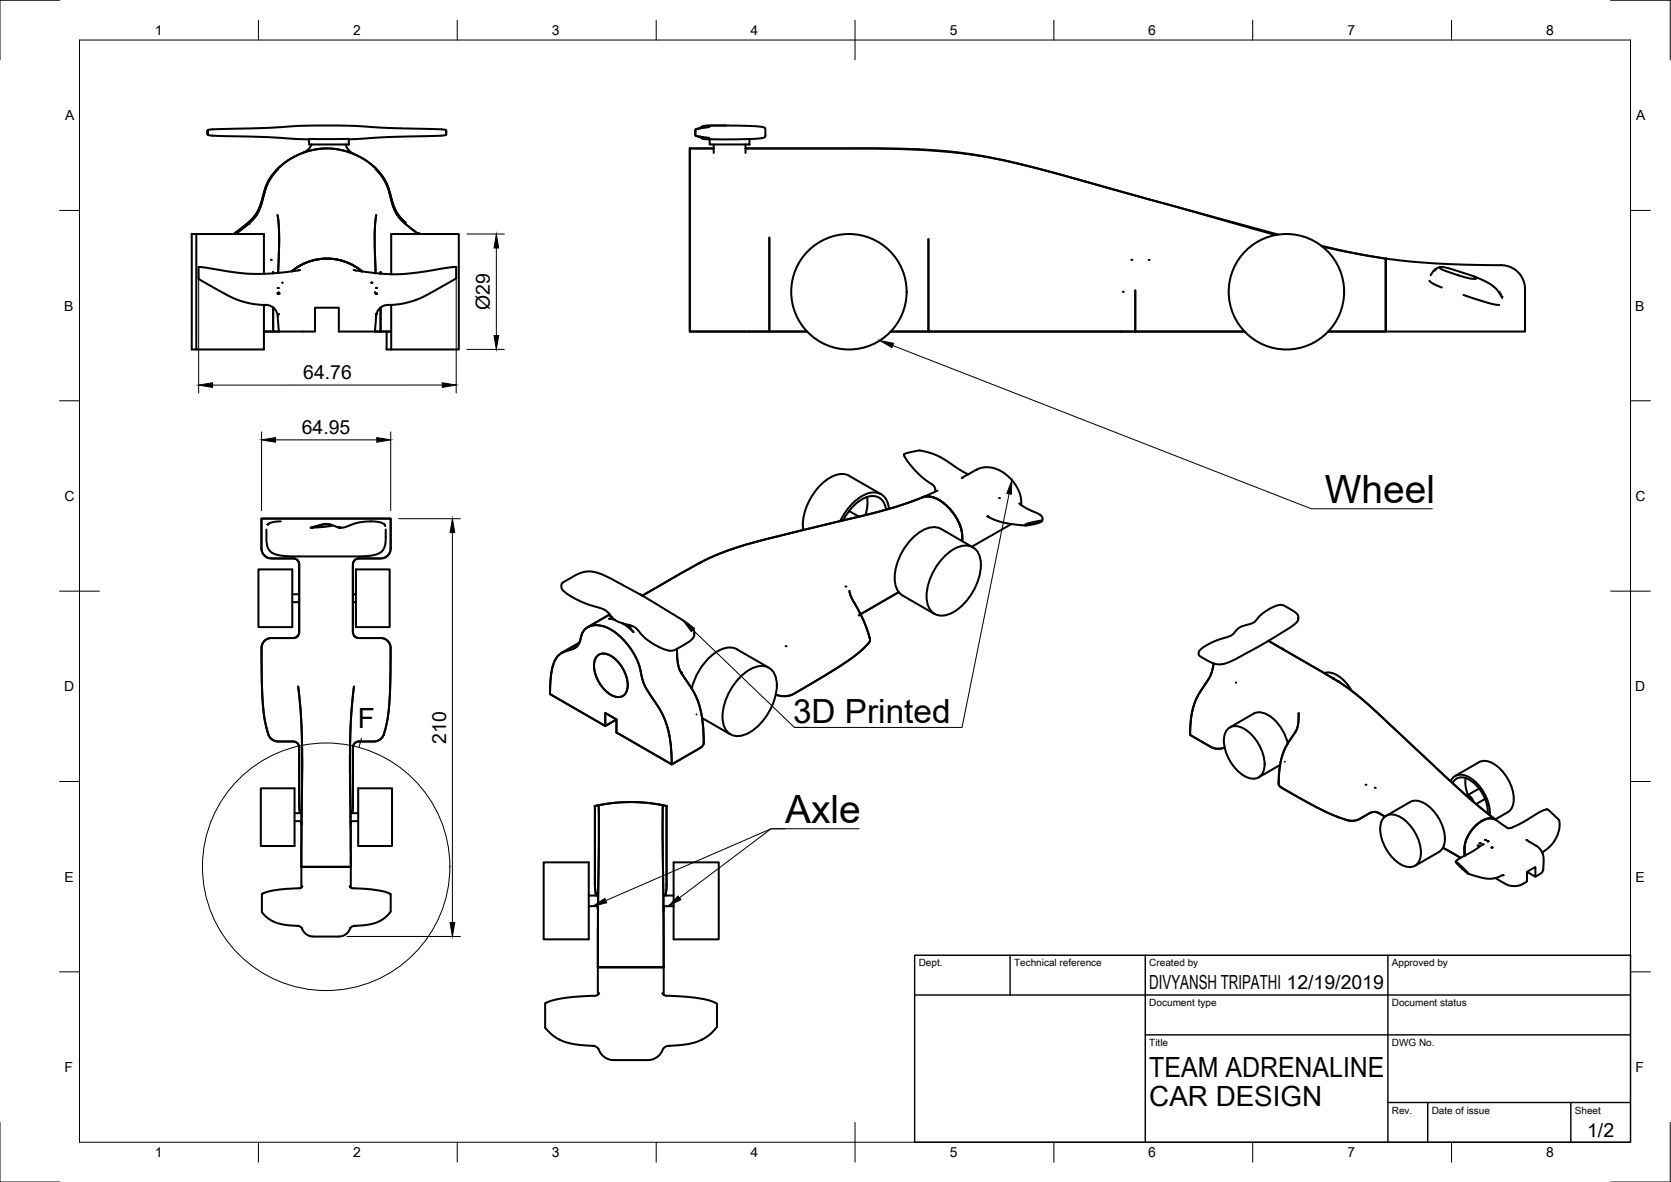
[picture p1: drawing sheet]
<svg xmlns="http://www.w3.org/2000/svg" width="420mm" height="297mm" viewBox="0 0 420 297" stroke-linecap="round" stroke-linejoin="round" font-family="sans-serif">
<!-- layer: Visible -->
<g fill="none" stroke="#000" stroke-width=".51">
<path d="M52.2 33.7l.2 .3 1.2 .1 13.5 .3 10.6 .6M52.2 32.8l.2-.2 1-.1 13-.3 12.6-.7 9.5 .1 9.5 .6 13 .3 1.2 .3v.9v-.9M52.2 32.8v.9zM77.7 34.9h10v1.4h-10zM78.4 36.3a4 4 0 0 1-2.3 2.1M86.9 36.3a4.1 4.1 0 0 0 2.2 2.5M112.2 33.7l-.3 .3-1.5 .1-12.5 .3-10.2 .6M176.8 31.7l7.8-.1a30.7 30.7 0 0 1 7.6 .5l.2 .3v1.6a.55 .55 0 0 1-.6 .7l-3.4 .3M178.4 31.9l-3.5 .6-.1 1.4a3.8 3.8 0 0 0 2.4 .6l1.2 .2M178.4 35l10-.1v1.4h-10zM179.5 37.3h-6.1v46h20v-23.6M179.5 36.3v2.1"/>
<path d="M182.6 31.5l-4.3 .1-2 .3a1.23 1.23 0 0 1-1.3 .6l-.2 .1v1a.7 .7 0 0 0 .3 .7 .7 .7 0 0 0 .8 0h.1a1.57 1.57 0 0 0 1.7 .7h.7M187.5 36.3v2.1M49.4 58.8h-1.2v29h1.2M69.8 54l.4 5.3-.3 9.3M69.9 42.5l-1.2 1.3a14.5 14.5 0 0 0-2.8 7 11 11 0 0 1-5 6.8l-1.7 1.2M94.4 42.4l1.2 1.4a14.1 14.1 0 0 1 2.9 7 10.9 10.9 0 0 0 5 6.8l1.7 1.2M94.6 54l-.4 5.8 .2 8.9M102 56l-1.7-1.8-.9-1.5-1.7-5.3-1-2.3-1.2-1.7-1.4-1.4a17.3 17.3 0 0 0-27 4.2l-1.6 5.3-1.3 2.6-1.8 1.9-3.6 2.8M105.3 58.6l.3 .2M321.4 59l-43.2-11.9a291 291 0 0 0-30-7.7 155.4 155.4 0 0 0-30.9-2.1h-29.8h25.4a191.2 191.2 0 0 1 35.1 2.1 389.9 389.9 0 0 1 36 9.3l36.8 10.4M66.4 68.8v-10h-17v29h17v-11.2M68.7 77.3v6h-2.3"/>
<path d="M68.7 68.3v.4M70.1 73.5h.1M71 71h.1M73.4 68.2a13.7 13.7 0 0 1 17.6 0M75.5 67.8a56.3 56.3 0 0 1-23.4-.5l-2.2-.2v3l7.9 4.4a22.9 22.9 0 0 0 9.9 2.3 3.4 3.4 0 0 1 2.2 3.7l.2 2.8M88.9 67.8l.2 .1a51.2 51.2 0 0 0 22.1-.4 7 7 0 0 1 3.5-.3v2.7l-8.1 4.6a22.9 22.9 0 0 1-9.9 2.3 3.3 3.3 0 0 0-2.2 3.7l-.2 2.8M94.3 73.5h.1M94.6 73.6h.1M95.7 77.3v6h-1.4M95.7 68.3v.5M98.4 68.9v-10.1h17v29h-17M98.4 76.6v11.2"/>
<path d="M233.4 60.1v23.2h48.5h-48.5zM285.5 73v10.3h-3.6M332.2 61.8l8.1 1.8 8.1 1.4M332.5 62l9.9 2 6 1M348.4 65v18.3h-14.5M348.4 65a218.9 218.9 0 0 0 30 1.7 6.6 6.6 0 0 1 5.1 7.7v8.9h-35.1zM359.4 70.6l.8 .6 2.3 1M362.1 67.2a4.5 4.5 0 0 1 3.1 .5l4.3 1.4a2.21 2.21 0 0 1 1.7 .8l-1 .2-3-.8-4.5-1.5-.6-.4zM362.4 67.1l-.6 .1a3.9 3.9 0 0 0-2.1 2M368 74.1l6.5 2.1 2.5 .4M370.5 69.4a12.6 12.6 0 0 1 6.1 3.7l1.1 1.8M68.7 83.3h1.4"/>
<path d="M70.1 83.3h9.1v-6h6v6h9.1M95.7 83.3h2.7M97.2 83.3v4.5h1.2M193.4 83.3h9.5M223.9 83.3h9.5M285.5 83.3h27.4M243.4 119.2l-2.3-1.3-2.8-1.9a14.4 14.4 0 0 0-7.6-2.7l-2.8 .6a.53 .53 0 0 0-.6 .3 .53 .53 0 0 0 .2 .6l2.7 3.6 3.1 2.7a2.53 2.53 0 0 1 1.9 2l-.1 .5M245.3 118.1l-3.4 2M245.4 118.1a7.5 7.5 0 0 1 9.1 2.6 8.5 8.5 0 0 1 2.3 6.3M67 133.1l.1 3.9 .4 .9 .5 .7 .6 .5 1.3 .4 4 .3h16.1l3-.1 1.5-.3 1.3-.6 .9-1.3 .3-1.8v-2.6M67.3 131.8l-.2 .3 .5-.5zM70.6 131l-1.8 .2-1.2 .4"/>
<path d="M78.1 132.6h.3zM78.1 132.6l3.2-.8h1.4l.7 .2-1.1 .3zM78.4 132.6l3.5-.9 1 .1 2.7 .8M85.6 132.6l-.7-.1 .9 .1M96.4 131.6l.5 .5zM96.4 131.6l-2-.5h-2.9l-2.2 .4-3 1.1h-.7M213.5 128.4l2.5 1.4M218 124.9l.1 2.5-.5 2M221.5 124.2l-8-4.6a5.8 5.8 0 0 0-6.3 1.5 14.7 14.7 0 0 0-5.2 12.1M222.8 128.1a3.5 3.5 0 0 0-5.1-3.1 11.8 11.8 0 0 0-5.7 5.8M223.5 127.9a3.9 3.9 0 0 0-5.7-3.7 13.4 13.4 0 0 0-6.5 6.7M232 125a5.9 5.9 0 0 1 5.7 1.8 10.9 10.9 0 0 1 4.2 9.2"/>
<path d="M232 125a152.4 152.4 0 0 1-23.7 6.7l-15.8 3.8a64 64 0 0 0-17.6 6.6l-13.4 7.6M235.7 123.3l-3.7 1.7M244.6 137.5l-8-4.6a5.1 5.1 0 0 0-5.3 .8 14.5 14.5 0 0 0-6.2 13.1 4.1 4.1 0 0 0 1.9 2.9l8 4.6M248.3 129.8h.1M248.3 129.8l.3 .1a23.5 23.5 0 0 0 9.3 2.2M254.3 131.7l-9.9 5.7M256.3 126.5l1.9 1.3 2.3 1a1.71 1.71 0 0 1 1.5 2.1M257.8 131.8l.8-.3 2.7-.6a.41 .41 0 0 1 .7 0l-1.2 .6-2.7 .6a.2 .2 0 0 1-.3 0 .2 .2 0 0 1 0-.3zM65 143.1h8.5v14.5h-8.5zM73.5 149.3h1.7M73.5 151.3h1.7M88.7 149.3h.8"/>
<path d="M88.7 151.3h.8M89.5 143.1h8.5v14.5h-8.5zM141.4 146.5l3.4-2 1.6-.6 2-.3 1.9 .4 3.4 1.4 7.2 4 10 6a7.8 7.8 0 0 1 3.6 3.2v.6a2.42 2.42 0 0 1-1.7 2.4l-3.2 1.8-.8 .1h-.9l-1.7-.6-1.6-.9-1.9-1.3-1.3-1.2a5 5 0 0 0-3.8-2.6l-2.4-.8a9 9 0 0 1-2.7-2.5l-1-.6-5.5-1.8-2.7-1.5a3.6 3.6 0 0 1-2.1-2.1zM153.2 154.3l-.1 .3M153.3 154.4l-5.5 3.2M153.4 154.5v.3l.4 .3M153.9 155.2l-.7 .3 1.4 .3M158.1 157v.5l.5-.3M158.3 157.4l1 1.4-2.8-2.2 1.6 .9M161 149.4l.7 .2M174.5 159.2v.1M213.6 148.5l.4 1.5 2.5 4.6 1.9 4.7a2.1 2.1 0 0 1 .2 2l-.2 .3"/>
<path d="M226 148.8l-9.6 5.6M237.1 140.2a8.1 8.1 0 0 1 6.4-3.1 3.9 3.9 0 0 1 3.1 3.7 14.5 14.5 0 0 1-7.8 13.5 3.9 3.9 0 0 1-5.7-3.3 14.5 14.5 0 0 1 4-10.8zM326.4 155.2v.1M73.7 160.3l.9-.3 .6-.9v-17.7l-.5-.8-.7-.3h-6.1a2.5 2.5 0 0 1-2.2-2.5v-7.5h32.5v7.7a2.99 2.99 0 0 1-3.6 2.3h-4.6l-.7 .3-.5 .7-.1 17.6 .4 .9 .9 .5h6l.7 .2a2.48 2.48 0 0 1 1.5 2.3l-.1 8.2-.3 6.6-.4 3.3-.9 3.7-.6 .9-1.1 .7-4.8 .2-.8 .3-.4 .8-.1 15.3-.2 1.6M73.7 160.3h-5.4a2.46 2.46 0 0 0-2.5 2.5v8.6l.3 5.8 .5 3.9 .9 3.5M75 172.5l.6 6.3 .4 9.3-.2 29.8M89 172.5l-.7 6.8-.3 8.3 .2 30.3M145.7 161.5l-4.5 2.6M150.4 164.7a3.2 3.2 0 0 1 3.9 .6 9.1 9.1 0 0 1 3.5 7.7 2.49 2.49 0 0 1-1.6 2.1 2.49 2.49 0 0 1-2.6-.5 9.1 9.1 0 0 1-4.2-8.2l.2-.7zM170.2 163.1l.2 3.6 .4 1.5 .5 .8M171.3 169l1 1.6a21.8 21.8 0 0 1 4.6 14.4l.1 1.6a1.7 1.7 0 0 1-1 1.4l-7.1 4.1-.5-6.7-.7-3.2-.9-2.3-1.3-2.3-3.3-5.1-.7-2-.9-3.7-1.6-3.1-1.3-1.8-1.5-1.7-1.9-1.5-1.4-.9a4.9 4.9 0 0 0-5.9 .5l-.6 .8-.4 1.4a3.3 3.3 0 0 1-3.1 2.9l-.5 .2a4.8 4.8 0 0 0-3.5 4.3l-.5 2.9-.1 3.6 13.9 8 2.8-1.6M175.1 179.5h.1"/>
<path d="M185.8 170.4a8.1 8.1 0 0 1 6.4-3 3.9 3.9 0 0 1 3.1 3.7 14.5 14.5 0 0 1-7.8 13.5 3.9 3.9 0 0 1-5.8-3.4 14.5 14.5 0 0 1 4.1-10.8zM193.3 167.8l-8-4.6a5.4 5.4 0 0 0-5.7 1 15.7 15.7 0 0 0-5.7 8.8M195.1 174.5l1.5 .4h1.4a7.6 7.6 0 0 0 3.4-1.6l6.2-3.6 5.7-3.7 3.2-2.5 1.9-1.9-1.9 1.9-3.2 2.5-10.6 6.6a13.9 13.9 0 0 1-4.5 2.3h-1.6zM301.7 163.4a15.5 15.5 0 0 1 5.7-3l1.3-.4a4 4 0 0 0 2.4-1.9l1.2-.7 2.6-.8 1-.8a10.8 10.8 0 0 1 4.7-3.4 2.51 2.51 0 0 1 2.5-.1l2.1 1.2a1.87 1.87 0 0 1 1.2 1.7 1.87 1.87 0 0 1-1 1.8l-5.6 3.5-6.6 3.7a16.3 16.3 0 0 1-6.2 2.7l-2.1-.2-3.3-1.8-.2-.3v-.7zM305.2 166.7l-.5 2.1-.5 1.3-2.7 4.2-.8 1.6a22 22 0 0 0-1.5 8.8l5.7 3.2 1.5 .3 1.5-.4-1.5 .4-1.5-.3-5.7-3.2 .1-2.2a17.9 17.9 0 0 1 4.2-11.3l1-1.9zM310.8 171.5h.1M318.9 161l16.9 9.9a74 74 0 0 1 13.8 11.3l17.1 16 5 4.4 4.4 3.4M326.5 179.3l-.2 3-.5 1.6M326.5 179.3h.1M332.9 169.1a5.7 5.7 0 0 1 5.7 2.6l1.2 1.8M65.6 198.1h8.5v14.5h-8.5zM67.5 184.6l.7 1 .9 .6 4.9 .2 .7 .3 .4 .5 .1 15.1 .2 2.1"/>
<path d="M90.1 198.1h8.5v14.5h-8.5zM152.2 182.4v-3.2l2.8 1.6v3.3l13.9 8M176.5 180.4l7.1 4.1M308.7 183.2a3.3 3.3 0 0 1 4.2 0 11 11 0 0 1 5 9.8 2.87 2.87 0 0 1-4.2 2.4 10.8 10.8 0 0 1-5.9-10.2l.2-.8zM309.2 182.8l6-3.5a4.4 4.4 0 0 1 5 1.3 12 12 0 0 1 3.6 6.2M321.5 196.9l.1 .4 .5 .6 6.8 3.8 4.9 2.5 5 1.9M321.9 192.2l-5.4 3.2M323.1 191.4h.1M325.8 183.9l-2.5 3.9-1 2.3a25.4 25.4 0 0 0-.8 6.8M364.7 196.3a2.87 2.87 0 0 1 4.4-1.1 11.1 11.1 0 0 1 5.5 9.7M365.2 196.8a2.59 2.59 0 0 1 3.9-1 9.9 9.9 0 0 1 5 8.6M365.9 195l6-3.5a4.1 4.1 0 0 1 4.4 .9 11.1 11.1 0 0 1 4.3 9.3 3.2 3.2 0 0 1-1.5 2.4l-3.1 1.8"/>
<path d="M368.5 195.5v2.3l.6 2M368.8 200a1.67 1.67 0 0 1 1.7 1.5M371.9 198.2l-3.2 1.8M74.1 204.4h1.7M74.1 206.4h1.7M75.7 206.4l.1 .9M75.8 217.9h12.4M75.8 217.9v5.1M88.1 204.4h2M88.2 206.4h1.9M88.2 217.9v5.1M88.2 206.4v.9"/>
<path d="M136.7 216.7h11.3v19.4h-11.3zM150.5 202.3l-.2 40.8M166.6 202.3l.3 40.8M169.4 216.7h11.3v19.4h-11.3zM344.5 204.3l-3.1 1.7-1.2 .3-1.4-.2M344.5 204.3l.8-.3a3.9 3.9 0 0 1 2.9 1.2M348 205.4a3.3 3.3 0 0 1 4.2 0 11 11 0 0 1 5 9.8 2.87 2.87 0 0 1-4.2 2.4 10.8 10.8 0 0 1-5.9-10.2l.2-.8zM354.5 201.6l-6 3.4M354.6 201.5a4.1 4.1 0 0 1 4.4 .9 11.1 11.1 0 0 1 4.3 9.2 3.2 3.2 0 0 1-1.5 2.5l-6 3.5M362.8 213l4.4 2.6M366 216.6l.6 .3 2.1 2a.49 .49 0 0 1 .5 .7l-1.4-1.1zM369.2 219.5l2.3 .8a7.6 7.6 0 0 0 6.5-.4"/>
<path d="M369.2 200.4l.5 .2 .4 .5M372.9 212.2l-2.6 1.8-3.4 1.8-.9 .8M373.4 200.8l-2.2 1.3M376.1 206a3.7 3.7 0 0 0-4.4 1 8.4 8.4 0 0 0-3.4 8M376.1 206l2.8 2 .8 .1 2.5-1.1 5.2-3.1a2.21 2.21 0 0 1 1.9-.4l2 1.8a2.03 2.03 0 0 1 .8 2.5l-.5 2.2-.8 1.5-1.3 1.5-1.7 1.4M378 219.9h.1M383.8 211.1l2.4 1.4a4.5 4.5 0 0 1 1.9 4.9l-.1 1.3-.2 .4-1.7 1.2-2.2-1.2M76 233.4l.9 1.3 .7 .4 .9 .3 7.5-.1 1.1-.6 .9-1.3M76 222.7l-.2 .3a2.72 2.72 0 0 1-2 .3l-5.2 .5-2.8 .8v4.1a1.27 1.27 0 0 0 .8 1.4l1.2 1 1.8 .9 2.5 .5 3 .2 .8 .6M87.9 222.7l.8 .5 4.7 .3 3.7 .7a1.11 1.11 0 0 1 1.1 .7v3.9a7.3 7.3 0 0 1-6 3.6l-3.2 .3-.6 .2-.4 .4M148 225.1h2.4M148 227.7h2.4"/>
<path d="M149.9 225.1l-.1-.5a42.5 42.5 0 0 1-.2-8.1l-.1-13.9 4.5-.8 3.9-.2 4.5 .1 5.3 .9-.1 20.3-.3 2.2M150.2 227.7l.2 1.2M166.8 225.1h2.6M166.8 227.7h2.6M167 227.7l-.2 1.2M386.1 220.3v-2.4l-2.2 1.2v2.4l-1.9 1-1.5 .2-1.2-.2-3.3-1.9M150.3 243.1h16.6M150.3 243.1v6.9M150.7 249.6l-.7 .6-1.9 .1a28.9 28.9 0 0 0-11 1.9v4.6a2.43 2.43 0 0 0 1.2 2.8 12.3 12.3 0 0 0 8.5 3.1l2.2 .1a1.73 1.73 0 0 1 1.5 .9M166.5 249.6l.7 .6 1.1 .1a33.9 33.9 0 0 1 11.5 1.7l.5 .2v4.1a2.85 2.85 0 0 1-1.3 3.2 12.5 12.5 0 0 1-8.6 3.2l-2.3 .1a1.71 1.71 0 0 0-1.4 .9M166.9 243.1v6.9M150.6 263.8a4.5 4.5 0 0 0 4.9 2.6h6.9a4.1 4.1 0 0 0 4.2-2.6"/>
<circle cx="213.5" cy="73.3" r="14.5"/>
<circle cx="323.5" cy="73.3" r="14.5"/>
</g>
<g fill="#000">
<circle cx="112.2" cy="33.7" r=".25"/>
<circle cx="62.4" cy="56.3" r=".25"/>
<circle cx="66.8" cy="76.6" r=".25"/>
<circle cx="68.1" cy="65.3" r=".25"/>
<circle cx="69.8" cy="73.6" r=".25"/>
<circle cx="69.8" cy="73.9" r=".25"/>
<circle cx="69.8" cy="72.4" r=".25"/>
<circle cx="69.9" cy="79" r=".25"/>
<circle cx="70" cy="73.8" r=".25"/>
<circle cx="93.4" cy="71" r=".25"/>
<circle cx="94.4" cy="73.7" r=".25"/>
<circle cx="94.5" cy="79" r=".25"/>
<circle cx="94.6" cy="72.4" r=".25"/>
<circle cx="94.6" cy="73.8" r=".25"/>
<circle cx="97.6" cy="76.6" r=".25"/>
<circle cx="282.3" cy="73.3" r=".25"/>
<circle cx="284.5" cy="65.3" r=".25"/>
<circle cx="288.8" cy="65.3" r=".25"/>
<circle cx="360.6" cy="68" r=".25"/>
<circle cx="360.9" cy="67.7" r=".25"/>
<circle cx="376.9" cy="73.4" r=".25"/>
<circle cx="377.2" cy="73.9" r=".25"/>
<circle cx="377.5" cy="74.5" r=".25"/>
<circle cx="243.4" cy="119.2" r=".25"/>
<circle cx="245.3" cy="118.1" r=".25"/>
<circle cx="241.9" cy="120.1" r=".25"/>
<circle cx="248.3" cy="129.8" r=".25"/>
<circle cx="251.2" cy="125.2" r=".25"/>
<circle cx="256.5" cy="126.8" r=".25"/>
<circle cx="175.8" cy="141.5" r=".25"/>
<circle cx="212.6" cy="147.4" r=".25"/>
<circle cx="215.9" cy="154.6" r=".25"/>
<circle cx="171.3" cy="169" r=".25"/>
<circle cx="197.5" cy="162.4" r=".25"/>
<circle cx="322.4" cy="163.1" r=".25"/>
<circle cx="335.2" cy="170.5" r=".25"/>
<circle cx="336.5" cy="171.3" r=".25"/>
<circle cx="343.3" cy="197.2" r=".25"/>
<circle cx="345.7" cy="198" r=".25"/>
<circle cx="371.6" cy="212.5" r=".25"/>
<circle cx="372" cy="211.9" r=".25"/>
<circle cx="372.9" cy="212.2" r=".25"/>
<circle cx="373.4" cy="211.1" r=".25"/>
<circle cx="374" cy="211.4" r=".25"/>
<circle cx="375" cy="213" r=".25"/>
<circle cx="379.9" cy="208.1" r=".25"/>
<circle cx="383.8" cy="211.1" r=".25"/>
<circle cx="74.8" cy="232.7" r=".25"/>
<circle cx="89.2" cy="232.7" r=".25"/>
<circle cx="149" cy="262.8" r=".25"/>
<circle cx="168.1" cy="262.8" r=".25"/>
</g>
<!-- layer: Border -->
<g fill="none" stroke="#000" stroke-width=".25">
<path d="M15 .1h-15v15M20 10.1h390v276.9h-390zM65 5.1v5M115 5.1v5M165 5.1v5M215 5.1v10M265 5.1v5M315 5.1v5M365 5.1v5M405 .1h15v15M15 52.9h5M410 52.9h5"/>
<path d="M15 100.7h5M410 100.7h5M15 148.6h10M405 148.6h10M15 196.4h5M410 196.4h5M15 244.2h5M410 244.2h5M0 282.1v14.9h15M65 287v5M115 287v5M165 287v5"/>
<path d="M215 282.1v9.9M265 287v5M315 287v5M365 287v5M420 282.1v14.9h-15"/>
</g>
<!-- layer: TitleBlock -->
<path d="M230 240.1h180v46.9h-180zM230 250h180M254 240.1v9.9M288 240.1v46.9M349 240.1v46.9M288 260.1h122M349 277.1h61M359 277.1v9.9M395 277.1v9.9" fill="none" stroke="#000" stroke-width=".36"/>
<!-- layer: Dimensions -->
<path d="M117.4 58.8h9.4M50 69.1v29.7M114.7 69.1v29.7M124.8 62.3v22M111.2 96.8h-57.8M117.4 87.8h9.4M65.8 108.5v19.8M69.3 110.5h25.4M98.2 108.5v19.8M100.2 130.4h15.6M113.7 133.8v98M87.2 235.3h28.6" fill="none" stroke="#000" stroke-width=".25"/>
<path d="M124.8 58.8l.6 3.5h-1.2zM50 96.8l3.4-.6v1.2zM111.2 96.2l3.5 .6-3.5 .6zM124.2 84.3h1.2l-.6 3.5zM65.8 110.5l3.5-.5v1.1zM94.7 110l3.5 .5-3.5 .6zM113.7 130.4l.6 3.4h-1.1zM113.2 231.8h1.1l-.6 3.5z" fill="#000" stroke="#000" stroke-width=".25"/>
<!-- layer: Annotations -->
<path d="M221.2 85.6l3.5 .7-.4 1.1zM254.4 120.7l-.1 3.5-1.1-.2zM171.7 155.9l2.9 2-.8 .8zM149.1 227.7l3-1.9 .4 1.1zM170.5 225.2l.7 .9-3.1 1.6z" fill="#000" stroke="#000" stroke-width=".25"/>
<g fill="none" stroke="#000" stroke-width=".25">
<path d="M224.5 86.8l105.2 41.1h30.4M253.7 124.1l-11.8 58.7h-42.2M174.2 158.3l25.5 24.5h3.6M90.9 185.5l-.6 2.3M197.4 208.3h-3.5l-41.6 18M216 208.3h-22.1l-23 17.3"/>
<circle cx="82" cy="217.8" r="31.1"/>
</g>
<g font-size="9.8">
<text x="333.1" y="126.5">Wheel</text>
<text x="197.4" y="206.9">Axle</text>
</g>
<text font-size="8.4" x="199.4" y="181.6">3D Printed</text>
<g font-size="7">
<text x="90" y="183">F</text>
<text x="289" y="270.6">TEAM ADRENALINE</text>
<text x="289" y="278.1">CAR DESIGN</text>
</g>
<g font-size="4.9">
<text x="123.2" y="77.9" transform="rotate(-90 123.2 77.9)">Ø29</text>
<text x="76.2" y="95.2">64.76</text>
<text x="75.9" y="109">64.95</text>
<text x="112.2" y="186.9" transform="rotate(-90 112.2 186.9)">210</text>
<text x="289" y="248.5">DIVYANSH TRIPATHI 12/19/2019</text>
<text x="399.1" y="285.7">1/2</text>
</g>
<g font-size="3.5">
<text x="39" y="8.8">1</text>
<text x="88.8" y="8.8">2</text>
<text x="138.8" y="8.8">3</text>
<text x="188.7" y="8.8">4</text>
<text x="238.8" y="8.8">5</text>
<text x="288.7" y="8.8">6</text>
<text x="338.8" y="8.8">7</text>
<text x="388.8" y="8.8">8</text>
<text x="16.4" y="30.2">A</text>
<text x="411.4" y="30.2">A</text>
<text x="16.2" y="78">B</text>
<text x="411.2" y="78">B</text>
<text x="16.2" y="125.9">C</text>
<text x="411.2" y="125.9">C</text>
<text x="16.2" y="173.7">D</text>
<text x="411.2" y="173.7">D</text>
<text x="16.2" y="221.6">E</text>
<text x="411.2" y="221.6">E</text>
<text x="16.2" y="269.4">F</text>
<text x="411.2" y="269.4">F</text>
<text x="39" y="290.8">1</text>
<text x="88.8" y="290.8">2</text>
<text x="138.8" y="290.8">3</text>
<text x="188.7" y="290.8">4</text>
<text x="238.8" y="290.8">5</text>
<text x="288.7" y="290.8">6</text>
<text x="338.8" y="290.8">7</text>
<text x="388.8" y="290.8">8</text>
</g>
<g font-size="2.5">
<text x="231" y="242.9">Dept.</text>
<text x="255" y="242.9">Technical reference</text>
<text x="289" y="242.9">Created by</text>
<text x="350" y="242.9">Approved by</text>
<text x="289" y="252.8">Document type</text>
<text x="350" y="252.8">Document status</text>
<text x="289" y="262.9">Title</text>
<text x="350" y="262.9">DWG No.</text>
<text x="350" y="279.9">Rev.</text>
<text x="360" y="279.9">Date of issue</text>
<text x="396" y="279.9">Sheet</text>
</g>
</svg>
